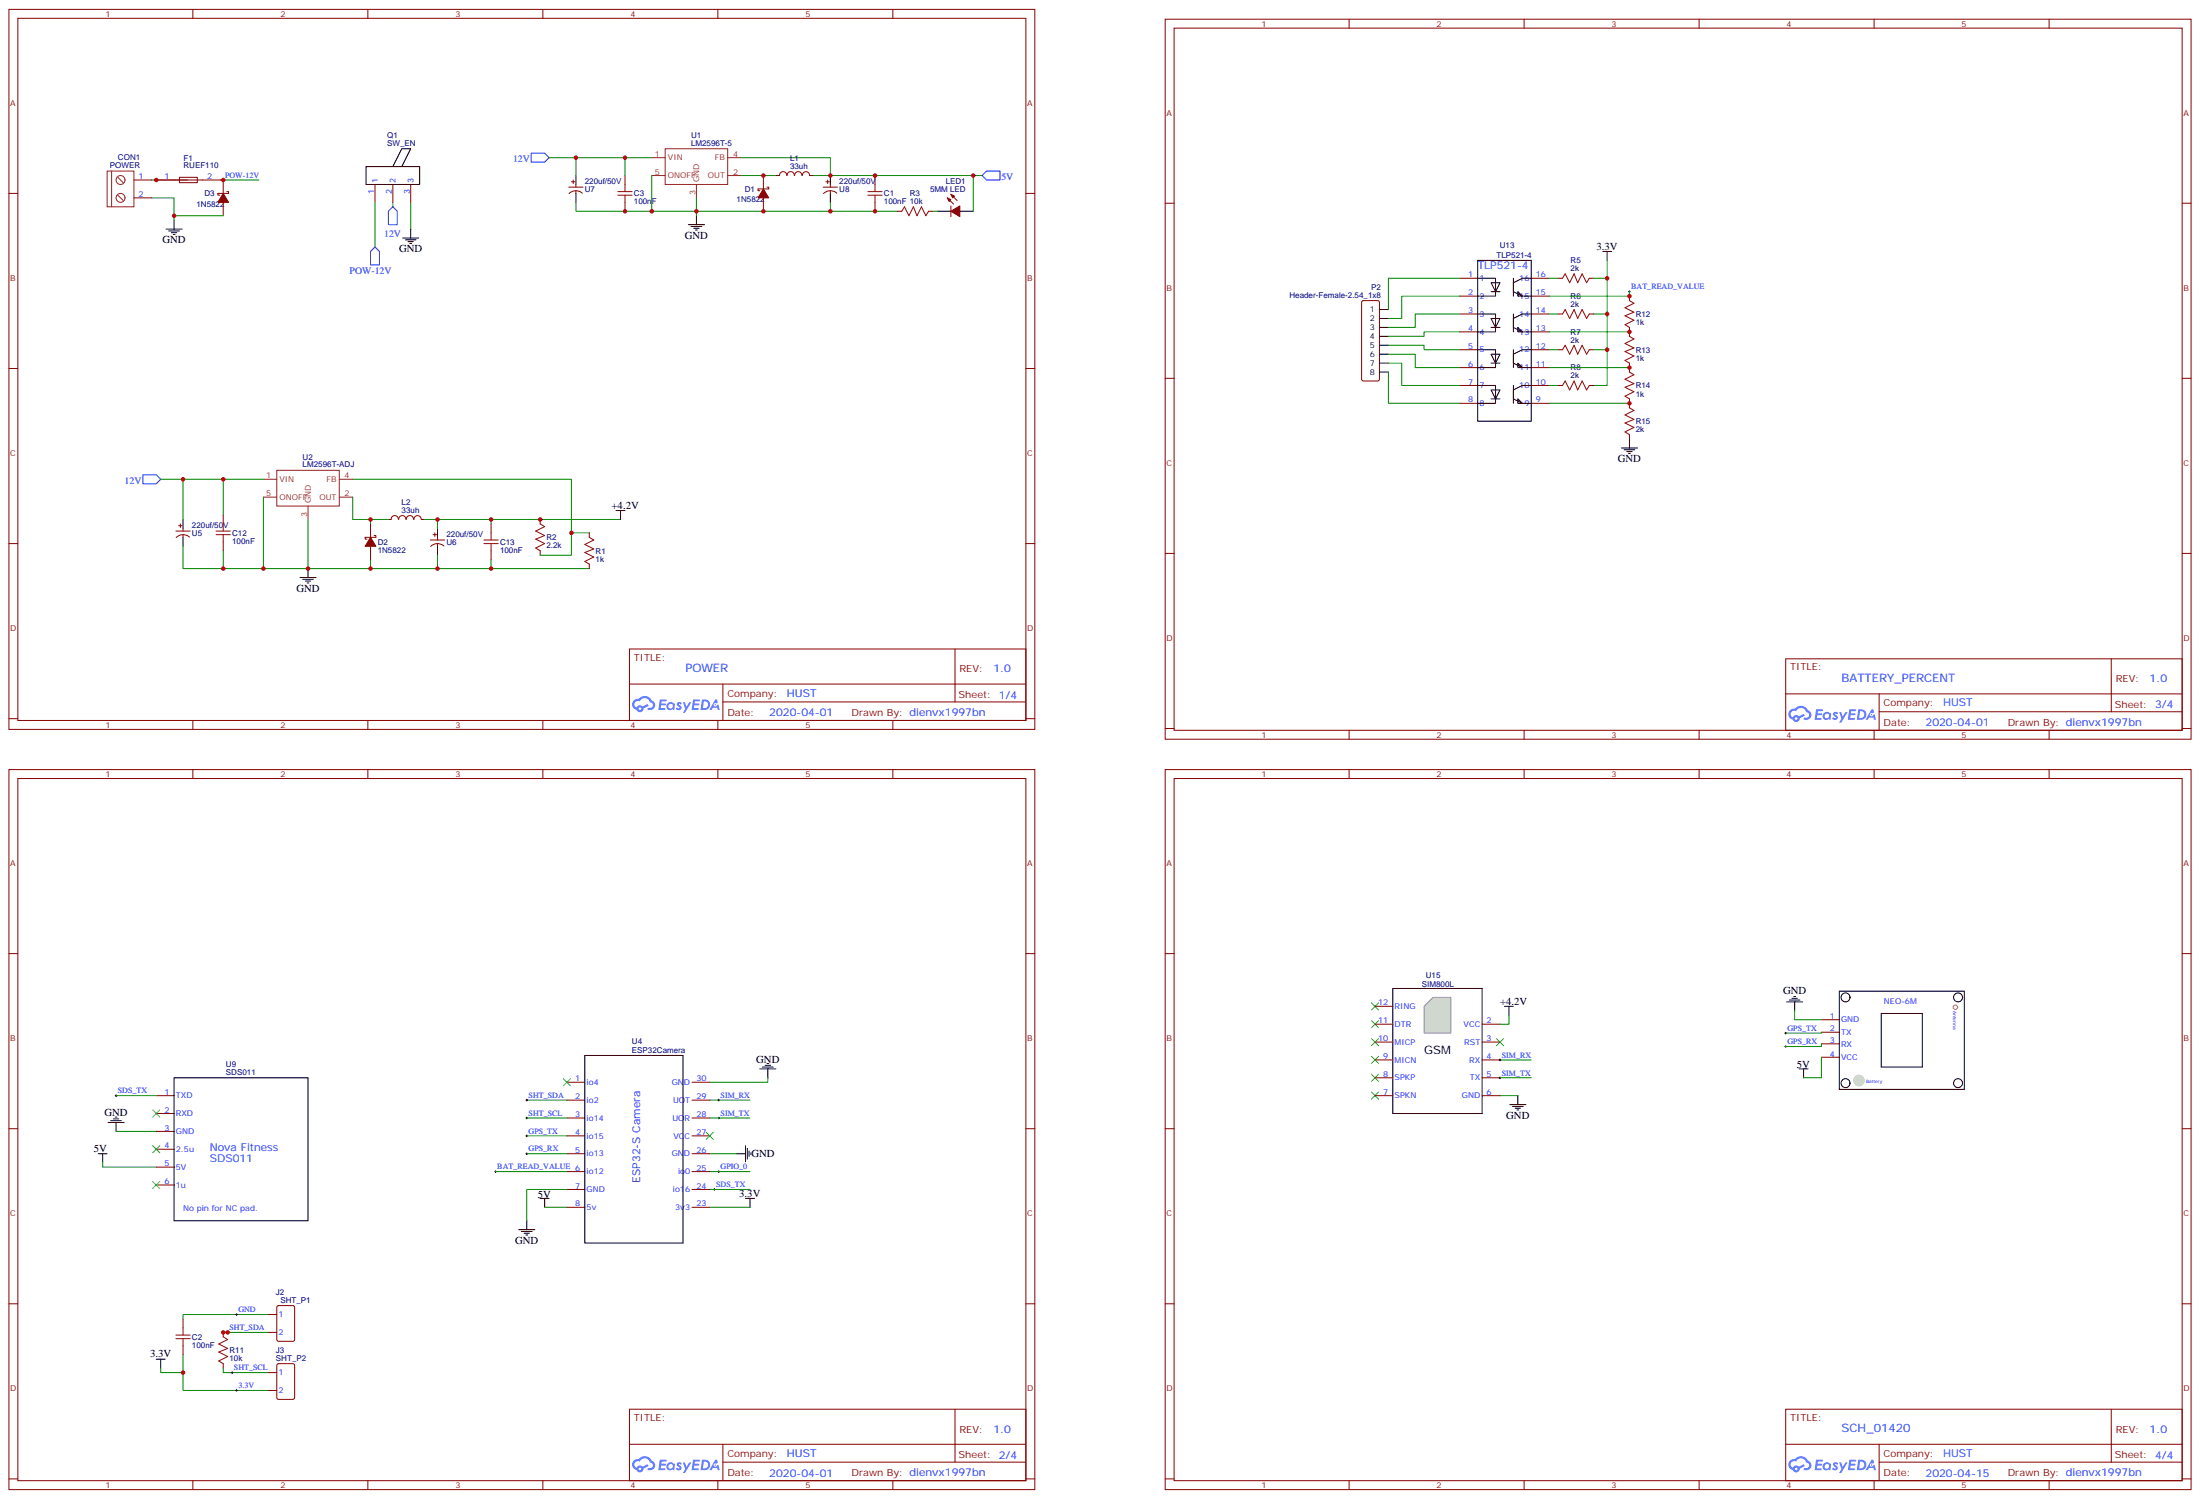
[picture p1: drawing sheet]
<svg xmlns="http://www.w3.org/2000/svg" width="869mm" height="592mm" viewBox="0 0 869 592" stroke-linecap="round" stroke-linejoin="round" font-family="sans-serif">
<g fill="none" stroke="#870000" stroke-width=".4">
<path d="M3.5 3.7h405.4v284.3h-405.4zM7.1 7.2h398.2v277.3h-398.2zM76.2 3.7v3.5M145.3 3.7v3.5M214.5 3.7v3.5M283.6 3.7v3.5M352.8 3.7v3.5M3.5 76.4h3.6M405.3 76.4h3.6M3.5 145.5h3.6M405.3 145.5h3.6M3.5 214.7h3.6"/>
<path d="M405.3 214.7h3.6M248.7 256.3h156.6v28.2h-156.6zM377.3 256.3v20.9M248.7 270.1h156.5M285.6 277.2h119.6M285.6 270.1v14.2M3.5 283.8h3.6M76.2 284.5v3.5M145.3 284.5v3.5M214.5 284.5v3.5M283.6 284.5v3.5M352.8 284.5v3.5"/>
<path d="M405.3 283.8h3.6"/>
</g>
<g fill="#5487ff">
<path d="M267.7 277.5a1.22 1.22 0 0 1 1.7 .2l-.4 .6a.47 .47 0 0 0-.3-.4 .47 .47 0 0 0-.5 .2l.1 .2a1.14 1.14 0 0 1 .8 1.8 1.14 1.14 0 0 1-1.9 0l-.2-.2 .5-.6 .4 .4 .6-.1-.4-.6a.95 .95 0 0 1-.4-1.5z"/>
<path d="M260.7 276.2l2.7 .2-.2 .5-1.8 .1-.1 .8h1.5l.3 .4-.3 .4h-1.6l-.2 1.1h1.7v.6l-2.6 .1z"/>
<path d="M273.8 276.2a2.78 2.78 0 0 1 2.8 .4l-.4 .4h-1.6l-.2 .8h1.6l.3 .4-.4 .4-1.6-.1-.1 1.1 1.7 .1 .1 .5-2.7 .2z"/>
<path d="M282.6 276.2h.7l.3 1.3-.6 .3a.69 .69 0 0 0-1 .3 .69 .69 0 0 0 .4 .9 .69 .69 0 0 0 .9-.6l.5-.2 .6 2.2h-.8l-.2-.9h-1.8l-.5 .9h-.8z"/>
<path d="M269.8 277.3h.8l.6 1.8 1.1-1.8h.9l-2.6 4.2h-.8l.9-1.5z"/>
<path d="M277.4 276.2l-.6 4.2h1.3a2.11 2.11 0 0 0 2.5-2.1 2.11 2.11 0 0 0-2.5-2.1zM278.1 277a1.43 1.43 0 0 1 1.6 1.6 1.43 1.43 0 0 1-2 1z"/>
<path d="M263.7 277.8a1.54 1.54 0 0 0-.1 2.2 1.54 1.54 0 0 0 2.2 .1l.6 .3 .3-2.3-.6-.4a1.5 1.5 0 0 0-2.4 .1zM264 278.8a.94 .94 0 0 1 1.8 0 .94 .94 0 0 1-1.8 0z"/>
<path d="M250.4 276.6a2.18 2.18 0 0 0 1.1 3.7 1.44 1.44 0 0 0 1.6 .9 1.44 1.44 0 0 0 1.2-1.4l2-1.1-.5-.7-1.9 1a1.47 1.47 0 0 0-2.4 .4 1.39 1.39 0 0 1-.7-1.9 1.39 1.39 0 0 1 2-.5 2.12 2.12 0 0 1 2.2-1.3 2.12 2.12 0 0 1 1.9 1.7 1.14 1.14 0 0 1 1.1 1.4 1.14 1.14 0 0 1-1.7 .7 .43 .43 0 0 0-.5 .4 .43 .43 0 0 0 .4 .5 1.98 1.98 0 0 0 2.5-1.2 1.98 1.98 0 0 0-1.2-2.6 3.1 3.1 0 0 0-5.3-.6l-.9 .1zM252.3 279.9a.55 .55 0 0 1 1.1 0 .55 .55 0 0 1-1.1 0z"/>
<circle cx="282.6" cy="278.3" r=".26"/>
</g>
<g fill="none" stroke="#008700" stroke-width=".4">
<path d="M60 78.1h8.8v8.9M60 71.1h14.1M87.1 71.1h15.2M148.2 79.9v17.6M155.2 79.9v1.8M162.3 79.9v10.6M217 62.3h40.5M227.5 79.9v3.5h100.6v-3.5M227.5 62.3v7M275.2 78.1v7.1M292.8 62.3h35.3v7h-7.1M292.8 69.3h14.1"/>
<path d="M328.1 69.3h60M328.1 83.4h26.4M63.5 189.3h40.6M72.3 189.3v15.8M88.2 189.3v14.1M139.3 189.3h86.5v21.1M139.3 196.3v8.8h14.2M72.3 215.7v8.8h100.6v-5.2M88.2 217.5v7M121.7 205.1v19.4M146.4 205.1v1.8M167.6 205.1h77.6"/>
<path d="M172.9 205.1v3.6M194 205.1v1.8M232.8 210.4h-7v8.9h-12.4M146.4 221v3.5M172.9 224.5h59.9M194 221v3.5"/>
</g>
<g fill="none" stroke="#a10000" stroke-width=".4">
<path d="M342.9 77.1h5.6M342.9 75.7h5.6M345.7 72.8v2.9M345.7 77.1v2.8M85.4 211.1h5.6M85.4 209.7h5.6M88.2 206.9v2.8M88.2 211.1v2.9M191.2 214.7h5.6M191.2 213.3h5.6M194 210.4v2.9M194 214.7v2.8"/>
<path d="M213.4 206.9l1.8 1.1-3.5 1.7 3.5 1.8-3.5 1.4 3.5 1.8-3.5 1.7 1.7 1.1M232.8 212.2l1.8 1.1-3.5 1.7 3.5 1.8-3.5 1.4 3.5 1.8-3.5 1.7 1.7 1.1"/>
</g>
<g fill="none" stroke="#870000" stroke-width=".4">
<path d="M52.9 71.1h7.1M52.9 78.1h7.1M61.7 71.1h25.4M70.9 70h7.1v2.1h-7.1zM148.2 72.8v7.1M155.2 72.8v7.1M162.3 72.8v7.1M224.7 73.9h5.7M225.8 71.8h1.4M226.5 71.1v1.4M227.5 72.8v1.1M227.5 75.3v1.1"/>
<path d="M230.1 76.3a3.8 3.8 0 0 0-5.3 .2M301.6 69.3v5.3M301.6 78.1v5.3M303 73.9h.7v.7h-4.2v.7h.7M310.8 69.3a1.41 1.41 0 0 0-1.4-1.5 1.41 1.41 0 0 0-1.4 1.5h-1.1M311 69.3a1.41 1.41 0 0 1 1.4-1.5 1.41 1.41 0 0 1 1.4 1.5M314 69.3a1.41 1.41 0 0 1 1.4-1.5 1.41 1.41 0 0 1 1.4 1.5M317 69.3a1.41 1.41 0 0 1 1.4-1.5 1.41 1.41 0 0 1 1.5 1.5M320 69.3h1M325.3 73.9h5.6M326.3 71.8h1.4M327 71.1v1.4"/>
<path d="M328.1 72.8v1.1M328.1 75.3v1.1M330.6 76.3a3.8 3.8 0 0 0-5.2 .2M345.7 69.3v3.5M345.7 79.9v3.5M69.5 209.7h5.6M70.6 207.6h1.4M71.3 206.9v1.4M72.3 208.7v1M72.3 211.1v1.1M74.9 212.1a3.8 3.8 0 0 0-5.3 .2M88.2 203.4v3.5"/>
<path d="M88.2 214v3.5M146.4 206.9v5.3M146.4 215.7v5.3M147.8 211.5h.7v.7h-4.2v.7h.7M153.5 205.1h1M154.6 205.1a1.41 1.41 0 0 1 1.4-1.5 1.41 1.41 0 0 1 1.4 1.5M157.6 205.1a1.41 1.41 0 0 1 1.4-1.5 1.41 1.41 0 0 1 1.4 1.5M160.5 205.1a1.41 1.41 0 0 1 1.4-1.5 1.41 1.41 0 0 1 1.4 1.5M163.6 205.1a1.41 1.41 0 0 1 1.4-1.5 1.41 1.41 0 0 1 1.4 1.5M166.5 205.1h1.1M170 213.3h5.7M171.1 211.1h1.4"/>
<path d="M171.8 210.4v1.4M172.9 212.2v1.1M172.9 214.7v1M175.4 215.6a3.8 3.8 0 0 0-5.2 .2M194 206.9v3.5M194 217.5v3.5M213.4 205.1v1.8M213.4 217.5v1.8M232.8 210.4v1.8M232.8 222.8v1.7M3.5 303.9h405.4v284.4h-405.4zM7.1 307.4h398.2v277.3h-398.2z"/>
<path d="M76.2 303.9v3.5M145.3 303.9v3.5M214.5 303.9v3.5M283.6 303.9v3.5M352.8 303.9v3.5M3.5 376.6h3.6M405.3 376.6h3.6M3.5 445.7h3.6M405.3 445.7h3.6M3.5 514.9h3.6M405.3 514.9h3.6M248.7 556.5h156.6v28.2h-156.6z"/>
<path d="M377.3 556.5v20.9M248.7 570.4h156.5M285.6 577.4h119.6M285.6 570.4v14.1M3.5 584h3.6M76.2 584.7v3.6M145.3 584.7v3.6M214.5 584.7v3.6M283.6 584.7v3.6M352.8 584.7v3.6M405.3 584h3.6"/>
</g>
<g fill="none" stroke="#000" stroke-width=".4">
<path d="M87.8 71.1h.7M88.2 70.7v.7M144.6 65.8h21.2v7h-21.2zM155.2 65.8l3.5-7.1h3.6l-3.6 7.1M227.5 69.3v3.5M227.5 76.4v3.5M328.1 69.3v3.5M328.1 76.4v3.5M65.6 90.5h6.4M66.7 91.2h4.2M67.7 91.9h2.1M68.4 92.6h.7"/>
<path d="M68.8 87v3.5M159.1 94h6.4M160.2 94.7h4.2M161.2 95.4h2.1M161.9 96.1h.7M162.3 90.5v3.5M272 88.7h6.3M273 89.4h4.3M274.1 90.1h2.1M274.8 90.8h.7M275.2 85.2v3.5M72.3 205.1v3.6"/>
<path d="M72.3 212.2v3.5M172.9 208.7v3.5M172.9 215.7v3.6M118.5 228.1h6.4M119.6 228.8h4.2M120.6 229.5h2.2M121.4 230.2h.7M121.7 224.5v3.6"/>
</g>
<path d="M209.9 60.5h5.3l1.8 1.8-1.8 1.7h-5.3zM388.1 69.3l1.7-1.7h5.3v3.5h-5.3zM146.4 99.3l1.8-1.8 1.7 1.8v5.3h-3.5zM153.5 83.4l1.7-1.7 1.8 1.7v5.3h-3.5zM56.4 187.5h5.3l1.8 1.8-1.8 1.7h-5.3z" fill="none" stroke="#00f" stroke-width=".4"/>
<g fill="none" stroke="#8c2424" stroke-width=".4">
<path d="M262.8 58.7h24.7v14.1h-24.7zM42.3 67.6h10.6v14.1h-10.6zM44.1 67.6v14.1M46.6 70l2.1 2.1M46.6 77.1l2.1 2.1M257.5 62.3h5.3M257.5 69.3h5.3M275.2 72.8v5.3M287.5 62.3h5.3M287.5 69.3h5.3M104.1 189.3h5.3M104.1 196.3h5.3"/>
<path d="M109.4 185.7h24.7v14.1h-24.7zM121.7 199.8v5.3M134.1 189.3h5.2M134.1 196.3h5.2"/>
<circle cx="47.6" cy="71.1" r="1.76"/>
<circle cx="47.6" cy="78.1" r="1.76"/>
</g>
<g fill="#870000" stroke="#870000" stroke-width=".4">
<path d="M146.4 212.2l2.1 3.5h-4.2z"/>
<path d="M301.6 74.6l2.1 3.5h-4.2z"/>
</g>
<g fill="#5487ff">
<path d="M267.7 577.7a1.22 1.22 0 0 1 1.7 .2l-.4 .6a.47 .47 0 0 0-.3-.4 .47 .47 0 0 0-.5 .2l.1 .2a1.14 1.14 0 0 1 .8 1.8 1.14 1.14 0 0 1-1.9 0l-.2-.2 .5-.6 .4 .4 .6-.1-.4-.5a.95 .95 0 0 1-.4-1.6z"/>
<path d="M260.7 576.4l2.7 .2-.2 .5-1.8 .1-.1 .8h1.5l.3 .4-.3 .4h-1.6l-.2 1.1h1.7v.6l-2.6 .1z"/>
<path d="M273.8 576.4a2.78 2.78 0 0 1 2.8 .4l-.4 .4h-1.6l-.2 .8h1.6l.3 .4-.4 .4h-1.6l-.1 1.1h1.7l.1 .5-2.7 .2z"/>
<path d="M282.6 576.4h.7l.3 1.3-.6 .3a.69 .69 0 0 0-1 .3 .69 .69 0 0 0 .4 .9 .69 .69 0 0 0 .9-.6l.5-.2 .6 2.2h-.8l-.2-.9h-1.8l-.5 .9h-.8z"/>
<path d="M269.8 577.5h.8l.6 1.8 1.1-1.8h.9l-2.6 4.2h-.8l.9-1.5z"/>
<path d="M277.4 576.4l-.6 4.2h1.3a2.11 2.11 0 0 0 2.5-2.1 2.11 2.11 0 0 0-2.5-2.1zM278.1 577.2a1.43 1.43 0 0 1 1.6 1.6 1.43 1.43 0 0 1-2 1.1z"/>
<path d="M263.7 578.1a1.54 1.54 0 0 0-.1 2.1 1.54 1.54 0 0 0 2.2 .1l.6 .3 .3-2.3-.6-.3a1.5 1.5 0 0 0-2.4 .1zM264 579.1a.94 .94 0 0 1 1.8 0 .94 .94 0 0 1-1.8 0z"/>
<path d="M250.4 576.8a2.18 2.18 0 0 0 1.1 3.7 1.44 1.44 0 0 0 1.6 .9 1.44 1.44 0 0 0 1.2-1.4l2-1-.5-.8-1.9 1a1.47 1.47 0 0 0-2.4 .4 1.39 1.39 0 0 1-.7-1.9 1.39 1.39 0 0 1 2-.5 2.12 2.12 0 0 1 2.2-1.3 2.12 2.12 0 0 1 1.9 1.7 1.14 1.14 0 0 1 1.1 1.4 1.14 1.14 0 0 1-1.7 .7 .43 .43 0 0 0-.5 .4 .43 .43 0 0 0 .4 .5 1.98 1.98 0 0 0 2.5-1.2 1.98 1.98 0 0 0-1.2-2.6 3.1 3.1 0 0 0-5.3-.6l-.9 .1zM252.3 580.1a.55 .55 0 0 1 1.1 0 .55 .55 0 0 1-1.1 0z"/>
<circle cx="282.6" cy="578.5" r=".26"/>
</g>
<path d="M244.1 77.1h5.7M244.1 75.7h5.7M246.9 72.8v2.9M246.9 77.1v2.8M69.5 528.6h5.6M69.5 527.2h5.6M72.3 524.4v2.8M72.3 528.6v2.9" fill="none" stroke="#a10000" stroke-width=".4"/>
<g fill="none" stroke="#870000" stroke-width=".4">
<path d="M460.4 7.6h405.3v284.3h-405.3zM463.9 11.1h398.3v277.3h-398.3zM533 7.6v3.5M602.2 7.6v3.5M671.3 7.6v3.5M740.5 7.6v3.5M809.6 7.6v3.5M246.9 69.3v3.5M246.9 79.9v3.5M460.4 80.3h3.5M862.2 80.3h3.5M460.4 149.4h3.5"/>
<path d="M862.2 149.4h3.5M460.4 218.5h3.5M862.2 218.5h3.5M705.6 260.2h156.6v28.2h-156.6zM705.6 274h156.5M742.5 274v14.1M834.2 260.2v20.9M460.4 287.7h3.5M533 288.4v3.5M602.2 288.4v3.5M671.3 288.4v3.5M740.5 288.4v3.5"/>
<path d="M742.5 281.1h119.6M809.6 288.4v3.5M862.2 287.7h3.5M105.8 519.1h3.6M109.6 515.8l6.1-.2 .7 .4v13l-.4 .6-5.9 .1-.7-.5v-12.9zM72.3 520.9v3.5M72.3 531.5v3.5M105.8 526.2h3.6M109.6 538.7l6.1-.2 .7 .4v13l-.4 .7h-5.9l-.7-.4v-13zM105.8 542h3.6M105.8 549.1h3.6"/>
</g>
<path d="M105.8 519.1h-33.5v1.8M72.3 535v7h-8.8v-1.7M88.2 526.2h17.6M72.3 542v7.1h33.5M88.2 540.3v1.7h17.6" fill="none" stroke="#008700" stroke-width=".4"/>
<path d="M93.1 519.1h.7M93.5 518.8v.7M61.7 536.8h3.6M63.5 536.8v3.5M89.6 526.2h.7M90 525.8v.7M91.4 542h.7M91.7 541.7v.7M93.1 549.1h.7M93.5 548.7v.8" fill="none" stroke="#000" stroke-width=".4"/>
<g fill="#5487ff">
<path d="M724.5 281.3a1.22 1.22 0 0 1 1.8 .3l-.4 .6a.47 .47 0 0 0-.4-.4 .47 .47 0 0 0-.5 .2l.2 .2a1.14 1.14 0 0 1 .8 1.8 1.14 1.14 0 0 1-2 0l-.2-.2 .5-.6 .5 .4 .6-.1-.5-.6a.95 .95 0 0 1-.4-1.6z"/>
<path d="M717.6 280.1l2.6 .2-.1 .5h-1.8l-.2 .9h1.6l.3 .4-.4 .3h-1.6l-.1 1.1 1.7 .1v.6l-2.6 .1z"/>
<path d="M730.7 280.1a2.78 2.78 0 0 1 2.7 .4l-.4 .3h-1.6l-.1 .9h1.5l.3 .4-.3 .3h-1.6l-.2 1.1 1.7 .1 .2 .5-2.8 .2z"/>
<path d="M739.5 280.1h.6l.4 1.3-.6 .3a.69 .69 0 0 0-1.1 .3 .69 .69 0 0 0 .5 .9 .69 .69 0 0 0 .9-.6l.4-.3 .6 2.2h-.8l-.2-.8h-1.7l-.5 .8h-.9z"/>
<path d="M726.7 281.2h.7l.7 1.8 1.1-1.8h.8l-2.5 4.2h-.8l.9-1.6z"/>
<path d="M734.2 280.1l-.6 4.2h1.4a2.11 2.11 0 0 0 2.4-2.2 2.11 2.11 0 0 0-2.5-2zM734.9 280.8a1.43 1.43 0 0 1 1.7 1.6 1.43 1.43 0 0 1-2 1.1z"/>
<path d="M720.5 281.7a1.54 1.54 0 0 0 0 2.2 1.54 1.54 0 0 0 2.1 .1l.6 .3 .3-2.3-.6-.4a1.5 1.5 0 0 0-2.4 .1zM720.8 282.7a.95 .95 0 0 1 1.9 0 .95 .95 0 0 1-1.9 0z"/>
<path d="M707.3 280.5a2.18 2.18 0 0 0 1 3.7 1.44 1.44 0 0 0 1.7 .9 1.44 1.44 0 0 0 1.1-1.5l2-1-.4-.7-1.9 1a1.47 1.47 0 0 0-2.5 .4 1.39 1.39 0 0 1-.6-1.9 1.39 1.39 0 0 1 2-.5 2.12 2.12 0 0 1 2.1-1.3 2.12 2.12 0 0 1 1.9 1.7 1.14 1.14 0 0 1 1.1 1.4 1.14 1.14 0 0 1-1.6 .7 .43 .43 0 0 0-.6 .4 .43 .43 0 0 0 .4 .5 1.98 1.98 0 0 0 2.6-1.3 1.98 1.98 0 0 0-1.3-2.5 3.1 3.1 0 0 0-5.2-.7l-.9 .1zM709.1 283.8a.55 .55 0 0 1 1.1 0 .55 .55 0 0 1-1.1 0z"/>
<circle cx="739.5" cy="282.2" r=".26"/>
</g>
<g fill="none" stroke="#008700" stroke-width=".4">
<path d="M246.9 62.3v7M257.5 69.3v14.1M68.8 85.2h19.4M576.8 109.9h-28.2v12.3M576.8 116.9h-22.9v8.9h-5.3M612.1 109.9h3.5M548.6 139.9h10.6v5.3h17.6M548.6 136.3h14.1v1.8h14.1M576.8 124h-17.6v5.3h-10.6M576.8 131.1h-14.1v1.7h-14.1M612.1 124h3.5M612.1 138.1h3.5"/>
<path d="M548.6 143.4h5.3v8.8h22.9M548.6 146.9v12.4h28.2M612.1 152.2h3.5M104.1 196.3v28.2M45.9 432.7h15.8M208.1 434.4h15.9M280.5 434.4h15.8M303.4 425.6v1.8h-22.9M40.6 459.1v1.8h21.1M45.9 446.8h15.8M280.5 441.5h15.8M280.5 455.6h10.5"/>
<path d="M195.8 462.7h28.2M215.2 476.8h8.8M224 469.7h-15.9v12.4M280.5 462.7h15.8M280.5 469.7h15.8"/>
</g>
<g fill="none" stroke="#000" stroke-width=".4">
<path d="M633.2 99.3h3.6M635 99.3v3.5M583.8 102.8h21.2v63.5h-21.2zM583.8 109.9h7.1v7h-7.1M589.1 111.7h3.6l-1.8 3.5zM589.1 115.2h3.6M598 109.9v7M599.7 115.2l1.8 1.7h-1.8zM605 109.9h-3.5l-3.5 1.8v3.5l3.5 1.7h3.5M545 129.3h3.6M545 122.2h3.6M545 125.8h3.6"/>
<path d="M545 132.8h3.6M545 136.3h3.6M545 139.9h3.6M583.8 124h7.1v7.1h-7.1M583.8 138.1h7.1v7.1h-7.1M589.1 125.8h3.6l-1.8 3.5zM589.1 139.9h3.6l-1.8 3.5zM589.1 129.3h3.6M598 124v7.1M598 138.1v7.1M599.7 129.3l1.8 1.8h-1.8zM605 124h-3.5l-3.5 1.8v3.5l3.5 1.8h3.5"/>
<path d="M605 138.1h-3.5l-3.5 1.8v3.5l3.5 1.8h3.5M545 143.4h3.6M545 146.9h3.6M583.8 152.2h7.1v7.1h-7.1M589.1 154h3.6l-1.8 3.5zM589.1 143.4h3.6M589.1 157.5h3.6M598 152.2v7.1M599.7 143.4l1.8 1.8h-1.8zM599.7 157.5l1.8 1.8h-1.8zM605 152.2h-3.5l-3.5 1.8v3.5l3.5 1.8h3.5M243.4 201.6h3.5"/>
<path d="M245.2 201.6v3.5M231.1 416.8h38.8v74.1h-38.8zM303 420h.7M45.5 432.7h.7M45.9 432.3v.7M68.8 425.6h52.9v56.5h-52.9zM207.8 434.4h.7M208.1 434.1v.7M283.6 434.4h.7M284 434.1v.7M300.2 422.1h6.4M301.3 421.4h4.2"/>
<path d="M302.3 420.7h2.1M303.4 422.1v3.5M38.8 455.6h3.5M40.6 455.6v3.5M42.7 443.3h6.3M43.7 442.6h4.3M44.8 441.9h2.1M45.5 441.1h.7M45.9 443.3v3.5M283.6 441.5h.7M284 441.1v.8M291 455.6h3.6"/>
<path d="M294.6 452.4v6.4M295.3 453.5v4.2M296 454.6v2.1M296.7 455.3v.7M195.4 462.7h.7M195.8 462.3v.7M213.4 473.3h3.6M215.2 473.3v3.5M281.9 469.7h.7M282.2 469.4v.7M283.6 462.7h.7M284 462.3v.7"/>
<path d="M205 485.6h6.3M206 486.3h4.3M207.1 487h2.1M207.8 487.7h.7M208.1 482.1v3.5"/>
</g>
<g fill="none" stroke="#870000" stroke-width=".4">
<path d="M88.2 71.1v5.3M88.2 79.9v5.3M89.6 75.7h.7v.7h-4.2v.7h.7M538.2 118.9l6.1-.2 .5 .2 .2 .5v30.4l-.7 .7h-5.6l-.7-.7v-30.4zM576.8 109.9h7M576.8 116.9h7M605 109.9h7.1M605 116.9h7.1M615.6 109.9h1.8M627.9 109.9h1.8M576.8 124h7M576.8 131.1h7"/>
<path d="M576.8 138.1h7M605 124h7.1M605 131.1h7.1M605 138.1h7.1M615.6 124h1.8M615.6 138.1h1.8M627.9 124h1.8M627.9 138.1h1.8M576.8 145.2h7M576.8 152.2h7M576.8 159.3h7M605 145.2h7.1"/>
<path d="M605 152.2h7.1M605 159.3h7.1M615.6 152.2h1.8M627.9 152.2h1.8M460.4 303.9h405.3v284.4h-405.3zM463.9 307.4h398.3v277.3h-398.3zM533 303.9v3.5M602.2 303.9v3.5M671.3 303.9v3.5M740.5 303.9v3.5M809.6 303.9v3.5M460.4 376.6h3.5"/>
<path d="M862.2 376.6h3.5M61.7 432.7h7.1M61.7 439.7h7.1M224 427.4h7.1M224 434.4h7.1M273.4 427.4h7.1M273.4 434.4h7.1M61.7 446.8h7.1M61.7 453.8h7.1M224 441.5h7.1M224 448.6h7.1M224 455.6h7.1"/>
<path d="M273.4 441.5h7.1M273.4 448.6h7.1M273.4 455.6h7.1M460.4 445.7h3.5M862.2 445.7h3.5M61.7 460.9h7.1M61.7 468h7.1M224 462.7h7.1M224 469.7h7.1M224 476.8h7.1M273.4 462.7h7.1M273.4 469.7h7.1"/>
<path d="M273.4 476.8h7.1M460.4 514.9h3.5M862.2 514.9h3.5M88.2 526.2v1.7M88.2 538.5v1.8M705.6 556.5h156.6v28.2h-156.6zM834.2 556.5v20.9M705.6 570.4h156.5M742.5 577.4h119.6M742.5 570.4v14.1M460.4 584h3.5M533 584.7v3.6"/>
<path d="M602.2 584.7v3.6M671.3 584.7v3.6M740.5 584.7v3.6M809.6 584.7v3.6M862.2 584h3.5"/>
</g>
<path d="M60.3 438.3l2.8 2.8M63.1 438.3l-2.8 2.8M60.3 452.4l2.8 2.9M63.1 452.4l-2.8 2.9M60.3 466.5l2.8 2.9M63.1 466.5l-2.8 2.9" fill="none" stroke="#3c3" stroke-width=".4"/>
<path d="M617.4 109.9l1-1.8 1.8 3.6 1.7-3.6 1.5 3.6 1.7-3.6 1.8 3.6 1-1.8M617.4 124l1-1.8 1.8 3.6 1.7-3.6 1.5 3.6 1.7-3.6 1.8 3.6 1-1.8M617.4 138.1l1-1.8 1.8 3.6 1.7-3.6 1.5 3.6 1.7-3.6 1.8 3.6 1-1.8M617.4 152.2l1-1.7 1.8 3.5 1.7-3.5 1.5 3.5 1.7-3.5 1.8 3.5 1-1.8M88.2 527.9l1.8 1.1-3.6 1.8 3.6 1.7-3.6 1.4 3.6 1.8-3.6 1.8 1.8 1" fill="none" stroke="#a10000" stroke-width=".4"/>
<path d="M88.2 76.4l2.1 3.5h-4.2z" fill="#870000" stroke="#870000" stroke-width=".4"/>
<g fill="#5487ff">
<path d="M724.5 577.7a1.22 1.22 0 0 1 1.8 .2l-.4 .6a.47 .47 0 0 0-.4-.4 .47 .47 0 0 0-.5 .2l.2 .2a1.14 1.14 0 0 1 .8 1.8 1.14 1.14 0 0 1-2 0l-.2-.2 .5-.6 .5 .4 .6-.1-.5-.5a.95 .95 0 0 1-.4-1.6z"/>
<path d="M717.6 576.4l2.6 .2-.1 .5-1.8 .1-.2 .8h1.6l.3 .4-.4 .4h-1.6l-.1 1.1h1.7v.6l-2.6 .1z"/>
<path d="M730.7 576.4a2.78 2.78 0 0 1 2.7 .4l-.4 .4h-1.6l-.1 .8h1.5l.3 .4-.3 .4h-1.6l-.2 1.1h1.7l.2 .5-2.8 .2z"/>
<path d="M739.5 576.4h.6l.4 1.3-.6 .3a.69 .69 0 0 0-1.1 .3 .69 .69 0 0 0 .5 .9 .69 .69 0 0 0 .9-.6l.4-.2 .6 2.2h-.8l-.2-.9h-1.7l-.5 .9h-.9z"/>
<path d="M726.7 577.5h.7l.7 1.8 1.1-1.8h.8l-2.5 4.2h-.8l.9-1.5z"/>
<path d="M734.2 576.4l-.6 4.2h1.4a2.11 2.11 0 0 0 2.4-2.1 2.11 2.11 0 0 0-2.5-2.1zM734.9 577.2a1.43 1.43 0 0 1 1.7 1.6 1.43 1.43 0 0 1-2 1.1z"/>
<path d="M720.5 578.1a1.54 1.54 0 0 0 0 2.1 1.54 1.54 0 0 0 2.1 .1l.6 .3 .3-2.3-.6-.3a1.5 1.5 0 0 0-2.4 .1zM720.8 579.1a.95 .95 0 0 1 1.9 0 .95 .95 0 0 1-1.9 0z"/>
<path d="M707.3 576.8a2.18 2.18 0 0 0 1 3.7 1.44 1.44 0 0 0 1.7 .9 1.44 1.44 0 0 0 1.1-1.4l2-1-.4-.8-1.9 1a1.47 1.47 0 0 0-2.5 .4 1.39 1.39 0 0 1-.6-1.9 1.39 1.39 0 0 1 2-.5 2.12 2.12 0 0 1 2.1-1.3 2.12 2.12 0 0 1 1.9 1.7 1.14 1.14 0 0 1 1.1 1.4 1.14 1.14 0 0 1-1.6 .7 .43 .43 0 0 0-.6 .4 .43 .43 0 0 0 .4 .5 1.98 1.98 0 0 0 2.6-1.2 1.98 1.98 0 0 0-1.3-2.6 3.1 3.1 0 0 0-5.2-.6l-.9 .1zM709.1 580.1a.55 .55 0 0 1 1.1 0 .55 .55 0 0 1-1.1 0z"/>
<circle cx="739.5" cy="578.5" r=".26"/>
</g>
<g fill="none" stroke="#3c3" stroke-width=".4">
<path d="M541.9 396l2.8 2.8M544.7 396l-2.8 2.8M541.9 417.2l2.8 2.8M541.9 410.1l2.8 2.8M541.9 403l2.8 2.9M544.7 417.2l-2.8 2.8M544.7 410.1l-2.8 2.8M544.7 403l-2.8 2.9M591.3 410.1l2.8 2.8M594.1 410.1l-2.8 2.8M541.9 431.3l2.8 2.8M541.9 424.2l2.8 2.8"/>
<path d="M544.7 431.3l-2.8 2.8M544.7 424.2l-2.8 2.8"/>
</g>
<path d="M596.2 400.9v3.6h-3.5" fill="none" stroke="#008700" stroke-width=".4"/>
<path d="M550.3 390.3h35.3v49.4h-35.3zM594.4 397.4h3.6M596.2 397.4v3.5" fill="none" stroke="#000" stroke-width=".4"/>
<path d="M543.3 397.4h7M543.3 404.5h7M543.3 411.5h7M543.3 418.6h7M585.6 404.5h7.1M585.6 411.5h7.1M585.6 418.6h7.1M543.3 425.6h7M543.3 432.7h7M585.6 425.6h7.1M585.6 432.7h7.1" fill="none" stroke="#870000" stroke-width=".4"/>
<path d="M566.2 393.9h7.1v14.1h-10.6v-10.6z" fill="#ccc" stroke="#999" stroke-width=".4"/>
<g fill="none" stroke="#000" stroke-width=".4">
<path d="M370.4 83.4h5.3M379.2 83.4h5.3M643.5 115.2h.7M643.8 114.8v.7M640.6 176.9h6.4M641.7 177.6h4.2M642.8 178.3h2.1M643.5 179h.7M643.8 173.4v3.5M705.9 395.6h6.4M707 394.9h4.2M708 394.2h2.1"/>
<path d="M708.7 393.5h.7M709.1 395.6v3.6M726.7 391.4h49.4v38.8h-49.4zM592.3 418.6h.7M592.7 418.2v.7M705.2 413.3h.7M705.2 408h.7M705.6 407.6v.7M705.6 412.9v.7M743.3 400.2h16.2v21.2h-16.2zM592.3 425.6h.7M592.7 425.3v.7"/>
<path d="M596.5 436.2h6.4M597.6 436.9h4.2M598.7 437.6h2.1M599.4 438.3h.7M599.7 432.7v3.5M710.8 422.1h3.6M712.6 422.1v3.5M207.8 455.6h.7M207.8 448.6h.7M207.8 441.5h.7M208.1 441.1v.8M208.1 448.2v.7"/>
<path d="M208.1 455.3v.7M294.6 473.3h3.5M296.3 473.3v3.5"/>
<circle cx="729.2" cy="393.9" r="1.76"/>
<circle cx="773.6" cy="393.9" r="1.76"/>
<circle cx="729.2" cy="427.7" r="1.76"/>
<circle cx="773.6" cy="427.7" r="1.76"/>
</g>
<g fill="none" stroke="#008700" stroke-width=".4">
<path d="M384.5 69.3v14.1M368.7 83.4h1.7M612.1 116.9h31.7v-1.7v1.7M629.7 109.9h5.3M635 102.8v49.4h-5.3M612.1 131.1h31.7M629.7 138.1h5.3M629.7 124h5.3M612.1 159.3h31.7M612.1 145.2h31.7M709.1 399.2v3.5h10.6M592.7 418.6h12.3"/>
<path d="M719.7 412.2v1.1h-14.1M719.7 407.6v.4h-14.1M719.7 417.5v8.1h-7.1M592.7 425.6h12.3M592.7 432.7h7M208.1 448.6h15.9M208.1 441.5h15.9M208.1 455.6h15.9M280.5 476.8h15.8M88.2 526.2h1.8"/>
</g>
<g fill="none" stroke="#870000" stroke-width=".4">
<path d="M374.3 78.1l2.5 2.5M375.7 76.7l2.5 2.5M354.5 83.4h1.8M366.9 83.4h1.8M375.7 81.3v4.2M643.8 116.9v1.8M643.8 129.3v3.5M643.8 143.4v3.5M643.8 157.5v3.5M643.8 171.6v1.8M719.7 402.7h7M719.7 407.6h7"/>
<path d="M719.7 412.2h7M719.7 417.5h7"/>
</g>
<circle cx="772.6" cy="397.8" r=".88" fill="none" stroke="#cc0" stroke-width=".4"/>
<circle cx="734.5" cy="426.7" r="2.12" fill="#ccc" stroke="#ccc" stroke-width=".4"/>
<path d="M356.3 83.4l1.1-1.7 1.7 3.5 1.8-3.5 1.4 3.5 1.8-3.5 1.7 3.5 1.1-1.8M643.8 118.7l1.8 1.1-3.5 1.7 3.5 1.8-3.5 1.4 3.5 1.8-3.5 1.7 1.7 1.1M643.8 132.8l1.8 1.1-3.5 1.7 3.5 1.8-3.5 1.4 3.5 1.8-3.5 1.7 1.7 1.1M643.8 146.9l1.8 1.1-3.5 1.8 3.5 1.7-3.5 1.4 3.5 1.8-3.5 1.8 1.7 1M643.8 161l1.8 1.1-3.5 1.8 3.5 1.7-3.5 1.4 3.5 1.8-3.5 1.8 1.7 1" fill="none" stroke="#a10000" stroke-width=".4"/>
<g fill="#870000" stroke="#870000" stroke-width=".4">
<path d="M375.7 83.4l3.5-2.1v4.2z"/>
<path d="M374.3 78.1l1.4 .7-.7 .8z"/>
<path d="M375.7 76.7l1.4 .7-.7 .7z"/>
</g>
<path d="M222.6 426l2.8 2.8M225.4 426l-2.8 2.8M279 447.1l2.9 2.9M281.9 447.1l-2.9 2.9" fill="none" stroke="#3c3" stroke-width=".4"/>
<g fill="#c00">
<circle cx="90" cy="526.2" r=".88"/>
<circle cx="88.2" cy="526.2" r=".88"/>
<circle cx="643.8" cy="159.3" r=".88"/>
<circle cx="643.8" cy="145.2" r=".88"/>
<circle cx="643.8" cy="131.1" r=".88"/>
<circle cx="635" cy="109.9" r=".88"/>
<circle cx="635" cy="138.1" r=".88"/>
<circle cx="68.8" cy="85.2" r=".88"/>
<circle cx="104.1" cy="224.5" r=".88"/>
<circle cx="246.9" cy="62.3" r=".88"/>
<circle cx="246.9" cy="83.4" r=".88"/>
<circle cx="227.5" cy="62.3" r=".88"/>
<circle cx="121.7" cy="224.5" r=".88"/>
<circle cx="72.3" cy="189.3" r=".88"/>
<circle cx="88.2" cy="189.3" r=".88"/>
<circle cx="345.7" cy="69.3" r=".88"/>
<circle cx="194" cy="205.1" r=".88"/>
<circle cx="146.4" cy="205.1" r=".88"/>
<circle cx="88.2" cy="224.5" r=".88"/>
<circle cx="328.1" cy="69.3" r=".88"/>
<circle cx="146.4" cy="224.5" r=".88"/>
<circle cx="213.4" cy="205.1" r=".88"/>
<circle cx="301.6" cy="69.3" r=".88"/>
<circle cx="275.2" cy="83.4" r=".88"/>
<circle cx="301.6" cy="83.4" r=".88"/>
<circle cx="172.9" cy="224.5" r=".88"/>
<circle cx="225.8" cy="210.4" r=".88"/>
<circle cx="328.1" cy="83.4" r=".88"/>
<circle cx="172.9" cy="205.1" r=".88"/>
<circle cx="194" cy="224.5" r=".88"/>
<circle cx="72.3" cy="542" r=".88"/>
<circle cx="61.7" cy="71.1" r=".88"/>
<circle cx="257.5" cy="83.4" r=".88"/>
<circle cx="88.2" cy="71.1" r=".88"/>
<circle cx="345.7" cy="83.4" r=".88"/>
<circle cx="384.5" cy="69.3" r=".88"/>
<circle cx="635" cy="124" r=".88"/>
<circle cx="643.8" cy="116.9" r=".88"/>
</g>
<g font-size="4.6" fill="#00f">
<text x="270.8" y="265.3">POWER</text>
<text x="727.6" y="269.2">BATTERY_PERCENT</text>
<text x="727.6" y="565.5">SCH_01420</text>
</g>
<text font-size="4.6" x="562.7" y="416.3">GSM</text>
<g font-size="4.2">
<text x="270.6" y="94.4">GND</text>
<text x="64.2" y="96.1">GND</text>
<text x="157.7" y="99.7">GND</text>
<text x="630.8" y="98.6">3.3V</text>
<text x="639.2" y="182.6">GND</text>
<text x="241.7" y="200.9">+4.2V</text>
<text x="117.1" y="233.7">GND</text>
<text x="704.5" y="392.4">GND</text>
<text x="592.7" y="396.7">+4.2V</text>
<text x="298.8" y="419.6">GND</text>
<text x="710" y="421.7">5V</text>
<text x="41.3" y="440.8">GND</text>
<text x="595.1" y="441.9">GND</text>
<text x="37" y="454.9">5V</text>
<text x="296.9" y="457.1">GND</text>
<text x="212.5" y="472.9">5V</text>
<text x="292.1" y="472.5">3.3V</text>
<text x="203.6" y="491.2">GND</text>
<text x="59.3" y="536">3.3V</text>
</g>
<g font-size="4.2" fill="#00f">
<text x="583.8" y="106.4">TLP521-4</text>
<text x="392.5" y="265.6">1.0</text>
<text x="849.4" y="269.4">1.0</text>
<text x="310.9" y="275.1">HUST</text>
<text x="767.7" y="279">HUST</text>
<text x="304" y="282.9">2020-04-01</text>
<text x="760.8" y="286.8">2020-04-01</text>
<text x="82.9" y="454.6">Nova Fitness</text>
<text x="82.9" y="458.8">SDS011</text>
<text x="252.9" y="467.1" transform="rotate(-90 252.9 467.1)">ESP32-S Camera</text>
<text x="392.5" y="565.8">1.0</text>
<text x="849.4" y="565.8">1.0</text>
<text x="310.9" y="575.3">HUST</text>
<text x="767.7" y="575.3">HUST</text>
<text x="304" y="583.1">2020-04-01</text>
<text x="760.8" y="583.1">2020-04-15</text>
</g>
<g font-size="3.9" fill="#00f">
<text x="202.7" y="64">12V</text>
<text x="395.6" y="71.1">5V</text>
<text x="151.8" y="93.6">12V</text>
<text x="138.1" y="108.1">POW-12V</text>
<text x="49.2" y="191">12V</text>
</g>
<g font-size="3.9" fill="#800">
<text x="250.5" y="260.9">TITLE:</text>
<text x="379.1" y="265.6">REV:</text>
<text x="707.3" y="264.8">TITLE:</text>
<text x="835.9" y="269.4">REV:</text>
<text x="287.4" y="275.1">Company:</text>
<text x="378.7" y="275.7">Sheet: 1/4</text>
<text x="744.2" y="279">Company:</text>
<text x="835.6" y="279.6">Sheet: 3/4</text>
<text x="287.4" y="282.8">Date:</text>
<text x="336.4" y="282.8">Drawn By: dienvx1997bn</text>
<text x="744.2" y="286.6">Date:</text>
<text x="793.3" y="286.7">Drawn By: dienvx1997bn</text>
<text x="250.5" y="561.1">TITLE:</text>
<text x="707.3" y="561.1">TITLE:</text>
<text x="379.1" y="565.8">REV:</text>
<text x="835.9" y="565.8">REV:</text>
<text x="287.4" y="575.3">Company:</text>
<text x="378.7" y="575.9">Sheet: 2/4</text>
<text x="744.2" y="575.3">Company:</text>
<text x="835.6" y="575.9">Sheet: 4/4</text>
<text x="287.4" y="583">Date:</text>
<text x="336.4" y="583.1">Drawn By: dienvx1997bn</text>
<text x="744.2" y="583">Date:</text>
<text x="793.3" y="583.1">Drawn By: dienvx1997bn</text>
</g>
<g font-size="3.2" fill="#800">
<text x="41.6" y="6.7">1</text>
<text x="110.8" y="6.7">2</text>
<text x="179.9" y="6.7">3</text>
<text x="249.1" y="6.7">4</text>
<text x="318.2" y="6.7">5</text>
<text x="498.5" y="10.6">1</text>
<text x="567.6" y="10.6">2</text>
<text x="636.8" y="10.6">3</text>
<text x="705.9" y="10.6">4</text>
<text x="775.1" y="10.6">5</text>
<text x="4.1" y="41.8">A</text>
<text x="405.9" y="41.8">A</text>
<text x="460.9" y="45.7">A</text>
<text x="862.7" y="45.7">A</text>
<text x="4.1" y="110.9">B</text>
<text x="405.9" y="110.9">B</text>
<text x="460.9" y="114.8">B</text>
<text x="862.7" y="114.8">B</text>
<text x="4.1" y="180.1">C</text>
<text x="405.9" y="180.1">C</text>
<text x="460.9" y="184">C</text>
<text x="862.7" y="184">C</text>
<text x="4.1" y="249.2">D</text>
<text x="405.9" y="249.2">D</text>
<text x="460.9" y="253.1">D</text>
<text x="862.7" y="253.1">D</text>
<text x="41.6" y="287.5">1</text>
<text x="110.8" y="287.5">2</text>
<text x="179.9" y="287.5">3</text>
<text x="249.1" y="287.5">4</text>
<text x="318.2" y="287.5">5</text>
<text x="498.5" y="291.4">1</text>
<text x="567.6" y="291.4">2</text>
<text x="636.8" y="291.4">3</text>
<text x="705.9" y="291.4">4</text>
<text x="775.1" y="291.4">5</text>
<text x="41.6" y="306.9">1</text>
<text x="110.8" y="306.9">2</text>
<text x="179.9" y="306.9">3</text>
<text x="249.1" y="306.9">4</text>
<text x="318.2" y="306.9">5</text>
<text x="498.5" y="306.9">1</text>
<text x="567.6" y="306.9">2</text>
<text x="636.8" y="306.9">3</text>
<text x="705.9" y="306.9">4</text>
<text x="775.1" y="306.9">5</text>
<text x="4.1" y="342">A</text>
<text x="405.9" y="342">A</text>
<text x="460.9" y="342">A</text>
<text x="862.7" y="342">A</text>
<text x="4.1" y="411.2">B</text>
<text x="405.9" y="411.2">B</text>
<text x="460.9" y="411.2">B</text>
<text x="862.7" y="411.2">B</text>
<text x="4.1" y="480.3">C</text>
<text x="405.9" y="480.3">C</text>
<text x="460.9" y="480.3">C</text>
<text x="862.7" y="480.3">C</text>
<text x="4.1" y="549.5">D</text>
<text x="405.9" y="549.5">D</text>
<text x="460.9" y="549.5">D</text>
<text x="862.7" y="549.5">D</text>
<text x="41.6" y="587.7">1</text>
<text x="110.8" y="587.7">2</text>
<text x="179.9" y="587.7">3</text>
<text x="249.1" y="587.7">4</text>
<text x="318.2" y="587.7">5</text>
<text x="498.5" y="587.7">1</text>
<text x="567.6" y="587.7">2</text>
<text x="636.8" y="587.7">3</text>
<text x="705.9" y="587.7">4</text>
<text x="775.1" y="587.7">5</text>
</g>
<g font-size="3.2" fill="#000080">
<text x="153" y="57.7">SW_EN</text>
<text x="153" y="54.4">Q1</text>
<text x="273" y="57.6">LM2596T-5</text>
<text x="273" y="54.6">U1</text>
<text x="46.6" y="63.1">CON1</text>
<text x="72.5" y="63.4">F1</text>
<text x="312.1" y="63.5">L1</text>
<text x="43.4" y="66.3">POWER</text>
<text x="72.5" y="66.4">RUEF110</text>
<text x="312.1" y="66.7">33uh</text>
<text x="80.8" y="77.6">D3</text>
<text x="231.1" y="72.8">220uf/50V</text>
<text x="231.1" y="75.9">U7</text>
<text x="250.5" y="77.5">C3</text>
<text x="294.2" y="75.8">D1</text>
<text x="331.6" y="72.8">220uf/50V</text>
<text x="331.6" y="75.9">U8</text>
<text x="349.2" y="77.5">C1</text>
<text x="359.5" y="77.4">R3</text>
<text x="367.5" y="75.7">5MM LED</text>
<text x="373.6" y="72.5">LED1</text>
<text x="77.6" y="81.7">1N5822</text>
<text x="250.5" y="80.7">100nF</text>
<text x="291" y="79.9">1N5822</text>
<text x="349.2" y="80.7">100nF 10k</text>
<text x="591.3" y="101.8">TLP521-4</text>
<text x="592.6" y="98">U13</text>
<text x="620.5" y="107.1">2k</text>
<text x="620.6" y="103.9">R5</text>
<text x="509.5" y="117.7">Header-Female-2.54_1x8</text>
<text x="541.8" y="114.5">P2</text>
<text x="620.6" y="118">R6</text>
<text x="620.5" y="121.2">2k</text>
<text x="646.3" y="125.1">R12</text>
<text x="646.3" y="128.4">1k</text>
<text x="620.5" y="135.3">2k</text>
<text x="620.6" y="132.1">R7</text>
<text x="646.3" y="142.5">1k</text>
<text x="646.3" y="139.2">R13</text>
<text x="620.5" y="149.4">2k</text>
<text x="620.6" y="146.2">R8</text>
<text x="646.3" y="153.4">R14</text>
<text x="646.3" y="156.6">1k</text>
<text x="646.3" y="167.5">R15</text>
<text x="646.3" y="170.7">2k</text>
<text x="119.6" y="184.6">LM2596T-ADJ</text>
<text x="119.6" y="181.6">U2</text>
<text x="158.7" y="202.5">33uh</text>
<text x="158.7" y="199.4">L2</text>
<text x="75.8" y="208.6">220uf/50V</text>
<text x="75.8" y="211.8">U5</text>
<text x="91.7" y="214.8">100nF</text>
<text x="91.7" y="211.6">C12</text>
<text x="149.2" y="215.1">D2</text>
<text x="176.4" y="212.1">220uf/50V</text>
<text x="176.4" y="215.3">U6</text>
<text x="197.6" y="215.1">C13</text>
<text x="215.9" y="213.4">R2</text>
<text x="149.2" y="218.3">1N5822</text>
<text x="197.6" y="218.3">100nF</text>
<text x="215.9" y="216.5">2.2k</text>
<text x="235.3" y="221.8">1k</text>
<text x="235.3" y="218.7">R1</text>
<text x="561.8" y="389.7">SIM800L</text>
<text x="563.3" y="386.3">U15</text>
<text x="249.7" y="412.4">U4</text>
<text x="249.7" y="415.7">ESP32Camera</text>
<text x="89.3" y="424.6">SDS011</text>
<text x="89.3" y="421.4">U9</text>
<text x="109" y="511.4">J2</text>
<text x="110.8" y="514.5">SHT_P1</text>
<text x="75.8" y="532.2">100nF</text>
<text x="75.8" y="529">C2</text>
<text x="90.7" y="537.5">10k</text>
<text x="90.7" y="534.4">R11</text>
<text x="109" y="537.5">SHT_P2</text>
<text x="109" y="534.3">J3</text>
</g>
<g font-size="3.2" fill="#8d2323">
<text x="258.7" y="61.9">1</text>
<text x="263.9" y="63.3">VIN</text>
<text x="282.5" y="63.3">FB</text>
<text x="289.6" y="61.9">4</text>
<text x="258.7" y="69">5</text>
<text x="263.9" y="70.4">ONOFF</text>
<text x="276.2" y="71.8" transform="rotate(-90 276.2 71.8)">GND</text>
<text x="279.7" y="70.4">OUT</text>
<text x="289.6" y="69">2</text>
<text x="274.8" y="77" transform="rotate(-90 274.8 77)">3</text>
<text x="105.2" y="188.9">1</text>
<text x="110.4" y="190.3">VIN</text>
<text x="129" y="190.3">FB</text>
<text x="136.2" y="188.9">4</text>
<text x="105.2" y="196">5</text>
<text x="110.4" y="197.4">ONOFF</text>
<text x="126.2" y="197.4">OUT</text>
<text x="136.2" y="196">2</text>
<text x="121.4" y="204" transform="rotate(-90 121.4 204)">3</text>
<text x="122.8" y="198.8" transform="rotate(-90 122.8 198.8)">GND</text>
</g>
<g font-size="3.2" fill="#00f">
<text x="54.7" y="70.7">1</text>
<text x="65" y="70.7">1</text>
<text x="81.8" y="70.7">2</text>
<text x="88.9" y="70.2">POW-12V</text>
<text x="54.7" y="77.8">2</text>
<text x="147.8" y="76.6" transform="rotate(-90 147.8 76.6)">1</text>
<text x="149.2" y="72.1" transform="rotate(-90 149.2 72.1)">1</text>
<text x="154.9" y="76.6" transform="rotate(-90 154.9 76.6)">2</text>
<text x="156.3" y="72.1" transform="rotate(-90 156.3 72.1)">2</text>
<text x="161.9" y="76.6" transform="rotate(-90 161.9 76.6)">3</text>
<text x="163.3" y="72.1" transform="rotate(-90 163.3 72.1)">3</text>
<text x="580.1" y="109.5">1</text>
<text x="584.6" y="110.9">1</text>
<text x="600.3" y="110.9">16</text>
<text x="606.8" y="109.5">16</text>
<text x="580.1" y="116.6">2</text>
<text x="584.6" y="118">2</text>
<text x="600.3" y="118">15</text>
<text x="606.8" y="116.6">15</text>
<text x="644.5" y="114.3">BAT_READ_VALUE</text>
<text x="580.1" y="123.6">3</text>
<text x="584.6" y="125.1">3</text>
<text x="600.3" y="125.1">14</text>
<text x="606.8" y="123.6">14</text>
<text x="580.1" y="130.7">4</text>
<text x="606.8" y="130.7">13</text>
<text x="580.1" y="137.8">5</text>
<text x="584.6" y="132.1">4</text>
<text x="600.3" y="132.1">13</text>
<text x="606.8" y="137.8">12</text>
<text x="584.6" y="139.2">5</text>
<text x="600.3" y="139.2">12</text>
<text x="580.1" y="144.8">6</text>
<text x="584.6" y="146.2">6</text>
<text x="600.3" y="146.2">11</text>
<text x="606.8" y="144.8">11</text>
<text x="580.1" y="151.9">7</text>
<text x="584.6" y="153.3">7</text>
<text x="600.3" y="153.3">10</text>
<text x="606.8" y="151.9">10</text>
<text x="580.1" y="158.9">8</text>
<text x="584.6" y="160.3">8</text>
<text x="602.3" y="160.3">9</text>
<text x="606.8" y="158.9">9</text>
<text x="544.5" y="397.1">12</text>
<text x="551" y="398.5">RING</text>
<text x="744.4" y="396.5">NEO-6M</text>
<text x="544.5" y="404.1">11</text>
<text x="551" y="405.5">DTR</text>
<text x="578.3" y="405.5">VCC</text>
<text x="587.4" y="404.1">2</text>
<text x="706.3" y="407.1">GPS_TX</text>
<text x="722.9" y="402.3">1</text>
<text x="722.9" y="407.3">2</text>
<text x="727.4" y="403.8">GND</text>
<text x="544.5" y="411.2">10</text>
<text x="551" y="412.6">MICP</text>
<text x="578.6" y="412.6">RST</text>
<text x="587.4" y="411.2">3</text>
<text x="706.3" y="412.4">GPS_RX</text>
<text x="722.9" y="411.9">3</text>
<text x="727.4" y="408.7">TX</text>
<text x="727.4" y="413.3">RX</text>
<text x="546.6" y="418.2">9</text>
<text x="551" y="419.6">MICN</text>
<text x="580.5" y="419.6">RX</text>
<text x="587.4" y="418.2">4</text>
<text x="593.4" y="417.7">SIM_RX</text>
<text x="722.9" y="417.5">4</text>
<text x="727.4" y="418.6">VCC</text>
<text x="546.6" y="425.3">8</text>
<text x="587.4" y="425.3">5</text>
<text x="593.4" y="424.7">SIM_TX</text>
<text x="46.6" y="431.8">SDS_TX</text>
<text x="227.3" y="427">1</text>
<text x="231.8" y="428.4">io4</text>
<text x="265.4" y="428.4">GND</text>
<text x="275.2" y="427">30</text>
<text x="551" y="426.7">SPKP</text>
<text x="580.8" y="426.7">TX</text>
<text x="65" y="432.3">1</text>
<text x="69.5" y="433.7">TXD</text>
<text x="208.8" y="433.6">SHT_SDA</text>
<text x="227.3" y="434.1">2</text>
<text x="231.8" y="435.5">io2</text>
<text x="265.9" y="435.5">UOT</text>
<text x="275.2" y="434.1">29</text>
<text x="284.7" y="433.6">SIM_RX</text>
<text x="546.6" y="432.3">7</text>
<text x="551" y="433.7">SPKN</text>
<text x="577.6" y="433.7">GND</text>
<text x="587.4" y="432.3">6</text>
<text x="65" y="439.4">2</text>
<text x="69.5" y="440.8">RXD</text>
<text x="208.8" y="440.6">SHT_SCL</text>
<text x="227.3" y="441.1">3</text>
<text x="231.8" y="442.6">io14</text>
<text x="265.7" y="442.6">UOR</text>
<text x="275.2" y="441.1">28</text>
<text x="284.7" y="440.6">SIM_TX</text>
<text x="65" y="446.4">3</text>
<text x="69.5" y="447.9">GND</text>
<text x="208.8" y="447.7">GPS_TX</text>
<text x="227.3" y="448.2">4</text>
<text x="231.8" y="449.6">io15</text>
<text x="266.1" y="449.6">VCC</text>
<text x="275.2" y="448.2">27</text>
<text x="65" y="453.5">4</text>
<text x="69.5" y="454.9">2.5u</text>
<text x="208.8" y="454.7">GPS_RX</text>
<text x="227.3" y="455.3">5</text>
<text x="275.2" y="455.3">26</text>
<text x="65" y="460.6">5</text>
<text x="69.5" y="462">5V</text>
<text x="196.5" y="461.8">BAT_READ_VALUE 6</text>
<text x="231.8" y="456.7">io13</text>
<text x="265.4" y="456.7">GND</text>
<text x="284.7" y="461.8">GPIO_0</text>
<text x="65" y="467.6">6</text>
<text x="231.8" y="463.7">io12</text>
<text x="267.9" y="463.7">io0</text>
<text x="275.2" y="462.3">25</text>
<text x="69.5" y="469">1u</text>
<text x="227.3" y="469.4">7</text>
<text x="231.8" y="470.8">GND</text>
<text x="265.9" y="470.8">io16</text>
<text x="275.2" y="469.4">24</text>
<text x="282.9" y="468.8">SDS_TX</text>
<text x="72.3" y="478.3">No pin for NC pad.</text>
<text x="227.3" y="476.4">8</text>
<text x="231.8" y="477.8">5v</text>
<text x="266.8" y="477.8">3v3</text>
<text x="275.2" y="476.4">23</text>
<text x="94.2" y="518.2">GND</text>
<text x="110.1" y="520.2">1</text>
<text x="90.7" y="525.3">SHT_SDA</text>
<text x="110.1" y="527.2">2</text>
<text x="92.4" y="541.2">SHT_SCL</text>
<text x="110.1" y="543.1">1</text>
<text x="94.2" y="548.2">3.3V</text>
<text x="110.1" y="550.2">2</text>
</g>
<g font-size="3.2">
<text x="541.3" y="123.3">1</text>
<text x="541.3" y="126.8">2</text>
<text x="541.3" y="130.4">3</text>
<text x="541.3" y="133.9">4</text>
<text x="541.3" y="137.4">5</text>
<text x="541.3" y="140.9">6</text>
<text x="541.3" y="144.5">7</text>
<text x="541.3" y="148">8</text>
</g>
<g font-size="1.8" fill="#00f">
<text x="771.8" y="399.2" transform="rotate(90 771.8 399.2)">Antenna</text>
<text x="737.3" y="427.5">Battery</text>
</g>
</svg>
